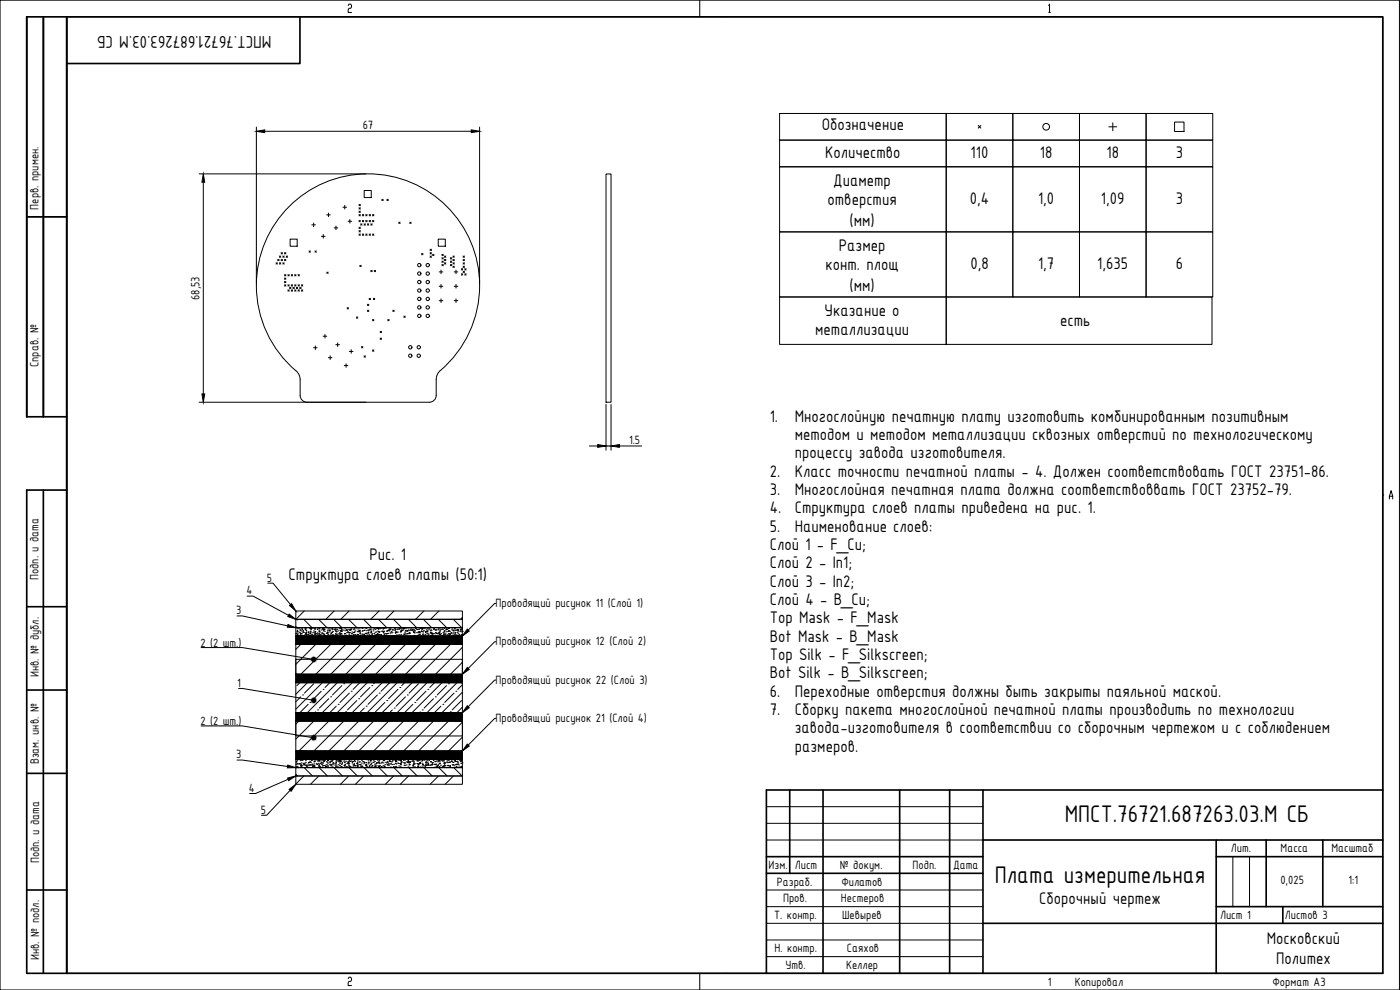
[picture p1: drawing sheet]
<svg xmlns="http://www.w3.org/2000/svg" width="420mm" height="297mm" viewBox="0 0 420 297" stroke-linecap="round" stroke-linejoin="round" font-family="sans-serif">
<g fill="none" stroke="#000" stroke-width=".3">
<path d="M0 .1h420v296.9h-420zM20 5.1h395v286.9h-395zM104.5 1.7l.2-.5h.6l.2 .5-.2 .8h-.6l-.2 .4v.8h1M210 .1v5M217.5 5.1h.1M314.7 1.7l.3-.5v2.5M314.7 3.7h.5M76.9 38.1v46.9M79.4 39.4h62M143.9 38.1v46.9M234 34h50v8h-50zM284 34h20v8h-20z"/>
<path d="M293.6 37.6l.8 .8M294.4 37.6l-.8 .8M304 34h20v8h-20zM324 34h20v8h-20zM332.8 38h2.4M334 36.8v2.4M344 34h20v8h-20zM352.5 36.6h2.8v2.9h-2.8zM59.8 52.2h50M61 54.7v63.5M109.3 57.2h2.1v2.1h-2.1zM114.6 59.8l.4 .4"/>
<path d="M115 59.8l-.4 .4M116.1 59.8l.4 .4M116.5 59.8l-.4 .4M181.9 52.2h1.5v68.5h-1.5zM234 42h50v8h-50zM234 50h50v19.6h-50zM284 42h20v8h-20zM284 50h20v19.6h-20zM304 42h20v8h-20zM304 50h20v19.6h-20zM324 42h20v8h-20zM324 50h20v19.6h-20z"/>
<path d="M344 42h20v8h-20zM344 50h20v19.6h-20zM8 65.1h12M82.8 78.8l.4 .4M83.2 78.8l-.4 .4M83.4 77.8l.4 .4M83.8 77.8l-.4 .4M83.9 76.8l.4 .4M83.9 78.8l.4 .4M84.3 76.8l-.4 .4M84.3 78.8l-.4 .4M84.4 75.8l.4 .4"/>
<path d="M84.4 77.8l.4 .4M84.8 75.8l-.4 .4M84.8 77.8l-.4 .4M84.9 76.8l.4 .4M84.9 78.8l.4 .4M85.3 76.8l-.4 .4M85.3 78.8l-.4 .4M85.4 75.8l.4 .4M85.4 77.8l.4 .4M85.8 75.8l-.4 .4M85.8 77.8l-.4 .4M85.9 76.8l.4 .4"/>
<path d="M86.3 76.8l-.4 .4M87.1 71.8h2.1v2.1h-2.1zM92.8 75.3l.4 .4M93.2 75.3l-.4 .4M93.6 67.5h1.1M94.1 66.9v1.1M94.5 75.3l.4 .4M94.9 75.3l-.4 .4M96.5 70.9h1.1M97 70.4v1.1M98 64.5h1.1M98.6 63.9v1.1"/>
<path d="M100.3 68.4h1.1M100.8 67.8v1.1M102.9 62.2h1.1M103.5 61.6v1.1M104.5 66.4h1M105 65.9v1M107.7 61.3l.4 .4M107.7 62.3l.4 .4M107.7 63.3l.4 .5M107.7 64.4l.4 .4M107.7 66.1l.4 .4M107.7 68.2l.4 .4"/>
<path d="M107.7 69.2l.4 .4M107.7 70.2l.4 .4M108 79.6l.4 .4M108.1 61.3l-.4 .4M108.1 62.3l-.4 .4M108.1 63.3l-.4 .5M108.1 64.4l-.4 .4M108.1 66.1l-.4 .4M108.1 68.2l-.4 .4M108.1 69.2l-.4 .4M108.1 70.2l-.4 .4M108.2 67.2l.4 .4"/>
<path d="M108.4 79.6l-.4 .4M108.6 67.2l-.4 .4M108.8 64.4l.4 .4M108.8 70.2l.4 .4M108.8 66.1l.4 .4M109.2 64.4l-.4 .4M109.2 66.1l-.4 .4M109.2 70.2l-.4 .4M109.3 67.2l.4 .4M109.7 67.2l-.4 .4M109.8 64.4l.4 .4M109.8 66.1l.4 .4"/>
<path d="M109.8 70.2l.4 .4M110.2 66.1l-.4 .4M110.2 64.4l-.4 .4M110.2 70.2l-.4 .4M110.3 67.2l.4 .4M110.7 67.2l-.4 .4M110.8 64.4l.4 .4M110.8 66.1l.4 .4M110.8 70.2l.4 .4M111.2 66.1l-.4 .4M111.2 64.4l-.4 .4M111.2 70.2l-.4 .4"/>
<path d="M111.3 67.2l.4 .4M111.7 67.2l-.4 .4M111.8 70.2l.4 .4M111.8 64.4l.4 .4M111.8 66.1l.4 .4M112.2 66.1l-.4 .4M112.2 64.4l-.4 .4M112.2 70.2l-.4 .4M119.7 66.7l.4 .4M120.1 66.7l-.4 .4M123 66.7l.4 .4M123.4 66.7l-.4 .4"/>
<path d="M126.5 76l.4 .5M126.9 76l-.4 .5M129.1 74.8l.4 .4M129.1 75.8l.4 .4M129.1 76.8l.4 .4M129.5 74.8l-.4 .4M129.5 75.8l-.4 .4M129.5 76.8l-.4 .4M129.8 76.3l.4 .4M130.2 76.3l-.4 .4M131.5 71.8h2.1v2.1h-2.1zM132.6 76.3l.4 .4"/>
<path d="M132.6 77.3l.4 .4M132.6 78.3l.4 .4M132.6 79.4l.4 .3M133 76.3l-.4 .4M133 77.3l-.4 .4M133 78.3l-.4 .4M133 79.4l-.4 .3M133.4 76.8l.4 .4M133.4 77.8l.4 .4M133.4 78.8l.4 .4M133.8 76.8l-.4 .4M133.8 77.8l-.4 .4"/>
<path d="M133.8 78.8l-.4 .4M135.2 77.3l.4 .4M135.2 78.3l.4 .4M135.2 79.4l.4 .3M135.6 77.3l-.4 .4M135.6 78.3l-.4 .4M135.6 79.4l-.4 .3M135.9 76.8l.4 .4M135.9 77.8l.4 .4M135.9 78.8l.4 .4M135.9 79.9l.4 .3M136.3 76.8l-.4 .4"/>
<path d="M136.3 77.8l-.4 .4M136.3 78.8l-.4 .4M136.3 79.9l-.4 .3M139 76.8l.4 .4M139 77.8l.4 .4M139 78.8l.4 .4M139 79.9l.4 .3M139.4 76.8l-.4 .4M139.4 77.8l-.4 .4M139.4 78.8l-.4 .4M139.4 79.9l-.4 .3M234 69.6h50v19.5h-50z"/>
<path d="M284 69.6h20v19.5h-20zM304 69.6h20v19.5h-20zM324 69.6h20v19.5h-20zM344 69.6h20v19.5h-20zM85.4 82.4l.4 .4M85.4 83.4l.4 .4M85.4 84.4l.4 .4M85.4 85.4l.4 .4M85.8 82.4l-.4 .4M85.8 83.4l-.4 .4M85.8 84.4l-.4 .4M85.8 85.4l-.4 .4"/>
<path d="M86.4 82.4l.4 .4M86.4 85.4l.4 .4M86.4 87l.4 .4M86.8 82.4l-.4 .4M86.8 85.4l-.4 .4M86.8 87l-.4 .4M86.9 86.2l.4 .4M87.3 86.2l-.4 .4M87.4 85.4l.4 .4M87.4 82.4l.4 .4M87.4 87l.4 .4M87.8 82.4l-.4 .4"/>
<path d="M87.8 85.4l-.4 .4M87.8 87l-.4 .4M87.9 86.2l.4 .4M88.3 86.2l-.4 .4M88.4 82.4l.4 .4M88.4 85.4l.4 .4M88.4 87l.4 .4M88.8 82.4l-.4 .4M88.8 85.4l-.4 .4M88.8 87l-.4 .4M88.9 86.2l.4 .4M89.3 86.2l-.4 .4"/>
<path d="M89.5 85.4l.4 .4M89.5 82.4l.4 .4M89.5 87l.4 .4M89.9 82.4l-.4 .4M89.9 85.4l-.4 .4M89.9 87l-.4 .4M90 86.2l.4 .4M90.4 86.2l-.4 .4M90.5 85.4l.4 .4M90.5 87l.4 .4M90.9 85.4l-.4 .4M90.9 87l-.4 .4"/>
<path d="M98.1 81.6l.4 .4M98.5 81.6l-.4 .4M104.2 92.3l.4 .4M104.6 92.3l-.4 .4M107 95.1l.4 .4M107.4 95.1l-.4 .4M110.3 91.3l.4 .4M110.3 93.1l.4 .4M110.7 91.3l-.4 .4M110.7 93.1l-.4 .4M110.8 89.5l.4 .4M111.2 89.5l-.4 .4"/>
<path d="M111.3 81.1l.4 .4M111.7 81.1l-.4 .4M111.8 95.9l.4 .4M112.1 89.5l.4 .4M112.2 95.9l-.4 .4M112.3 81.1l.4 .4M112.5 89.5l-.4 .4M112.7 81.1l-.4 .4M114.1 99.4l.4 .4M114.5 99.4l-.4 .4M116.4 95.9l.4 .4M116.8 95.9l-.4 .4"/>
<path d="M117.9 93.1l.4 .4M118.3 93.1l-.4 .4M121.2 94.8l.4 .4M121.6 94.8l-.4 .4M131.8 81.6h1.1M131.8 85.9h1.1M131.8 90.2h1.1M132.4 81v1.1M132.4 85.4v1M132.4 89.7v1.1M136.3 81.6h1.1M136.3 85.9h1.1"/>
<path d="M136.3 90.2h1.1M136.9 81v1.1M136.9 85.4v1M136.9 89.7v1.1M138.5 80.6l.4 .4M138.5 82.1l.4 .4M138.9 80.6l-.4 .4M138.9 82.1l-.4 .4M139 81.4l.4 .4M139.4 81.4l-.4 .4M139.5 80.6l.4 .4M139.5 82.1l.4 .4"/>
<path d="M139.9 80.6l-.4 .4M139.9 82.1l-.4 .4M234 89.1h50v14.2h-50zM284 89.1h79.7v14.2h-79.7zM94.1 104.3h1.1M94.6 103.8v1.1M97 100.9h1.1M97.5 100.3v1.1M98.5 107.3h1.1M99.1 106.8v1.1M100.8 103.4h1.1M101.3 102.9v1.1"/>
<path d="M103.3 109.7h1.1M103.9 109.1v1.1M104.8 105.4h1.1M105.4 104.9v1.1M108.5 104l.4 .4M108.9 104l-.4 .4M109.3 106.8l.4 .4M109.7 106.8l-.4 .4M111.8 105l.4 .4M112.2 105l-.4 .4M114.1 101.4l.4 .4M114.5 101.4l-.4 .4"/>
<path d="M59.8 120.7h69.1M92.1 120.7a2.05 2.05 0 0 1-2-2l-.1-5.3-.5-1.4a34.2 34.2 0 0 1-12.2-31.1 33.5 33.5 0 0 1 49.6-24.4 33.5 33.5 0 0 1 4.9 55l-.8 1.8-.1 5.4a2.03 2.03 0 0 1-2 2M176.9 133.8h2.5M181.9 121.3v13.8M181.9 133.8h1.5M183.4 121.3v13.8M185.9 133.8h6.7M20 148.5h.1M415 148.5h.1M417 149.7v-.8l.5-1.7 .5 1.7v.8M417 148.9h1M74.2 178.9h1.8l10.6 5.7"/>
<path d="M80.4 175h1.5l5.3 6.4M60.3 194.3h12.4l21 3.5M71.1 184.8h1.6l13.6 3M88.8 183.3h50v2.5h-50zM88.8 185.8h50v2.5h-50zM88.8 188.3h50v2.5h-50zM88.8 190.8h50v2.5h-50zM88.8 193.3h50v9h-50zM88.8 197.8h50v4.5h-50zM88.8 187.9l.3 .4M88.8 190.1h.2zM88.9 190h.1"/>
<path d="M89.2 190.4h.1M89.2 189.5h.1M89.2 188.7h.1M89.3 190h.1M89.3 189.2v.2h-.2zM89.5 188.3h.1M89.8 189.7h.1M89.8 188.3h.1M89.9 189.9h.1M89.9 189h.1M90 190.7h.1M90.1 189.2h.1"/>
<path d="M90.2 190.7h.1M90.2 190.1l-.1 .2zM90.3 188.4h.1M90.3 193.3l-1.5 1.5M90.3 190h.1M90.5 190.2h.1M90.5 189.4h.1M90.5 188.5h.1M90.6 188.9h.1M90.9 189.7h.1M91 189.3l.1-.1zM91.1 189.7h.1"/>
<path d="M91.1 185.8l2.5 2.5M91.3 183.3l-2.5 2.5M91.5 190.4h.1M91.5 188.7h.1M91.6 188.9h.1M91.6 188.4h.1M91.7 190.1h.1M91.7 188.4l-.1 .1zM91.8 190h.1M91.8 189.2h.1M91.8 190.5h.1M92 189.6l.1 .2h-.3z"/>
<path d="M92.1 190.3l-.2 .2zM92.4 190.4h.1M92.5 189.8h.1M92.5 190.3h.1zM92.5 189.5h.1M92.9 190.2h.1M93 188.5h.1M93 190.1h.1M93 188.6h.1M93 190.7h.1M93.1 189.8h.1M93.1 188.5l.2-.1z"/>
<path d="M93.1 189h.1M93.1 189.4h.1M93.1 188.5h.1M93.4 190.3h.1M93.5 188.6l-.1 .1zM93.5 190.7h.1M93.8 188.4h.1M93.8 189.8h.1M93.9 190.5l-.1 .1zM94.1 189.3h.1M94.3 188.5h.1M94.3 190.5h.1"/>
<path d="M94.4 190.2h.1M94.4 189.7h.1M94.4 188.8h.1M94.4 189.9h.1M94.5 188.4h.1M94.5 190.2l.2-.2 .1 .3zM94.6 189.5l.2-.1zM94.8 193.3l-6 6M95 190.1h.1M95 190.5h.1M95.2 189.9h.1M95.4 188.7l-.2 .2z"/>
<path d="M95.6 185.8l2.5 2.5M95.6 190h.1M95.7 190.3h.1M95.7 189.1h.1M95.7 188.6h.1M95.7 189.5h.1M95.7 190.6l-.1 .2zM95.7 190.2h.1M95.9 189.6h.1M96.1 190.5h.2zM96.3 189h.1M96.5 190.2h.1"/>
<path d="M96.5 190h.1M96.6 189.9h.1M96.7 188.7l.2-.1zM97 190.1h.1M97 189.3h.1M97 188.5h.1M97 188.7h.1M97.1 190.3h.1M97.2 189v-.1l-.2 .1h.2M97.3 190.6l.2-.2v.3zM97.3 188.9h.1M97.4 189.4h.1"/>
<path d="M97.5 190.8h.1M97.5 190.7h.1M97.9 190h.1M98 189.9h.1M98.2 190.6h.1M98.2 189.7h.1M98.2 190h.1M98.2 189.7l.2-.1zM98.3 189.1h.1M98.4 188.7h.1M98.4 190.3h.1M98.8 189.6h.1"/>
<path d="M98.9 189.1h.1M98.9 188.7h.1M99 189l-.1 .2zM99.1 190.5h.1M99.3 190.1h.1M99.3 193.3l-9 9M99.5 189.7h.1M99.5 188.6h.1M99.5 190.6h.1M99.6 189.8h.1M99.6 188.9h.1M99.7 188.8h.1"/>
<path d="M99.8 190.7h.1zM99.8 190.4h.1M99.8 189.5h.1M100.1 185.8l2.5 2.5M100.3 183.3l-2.5 2.5M100.3 188.9h.1M100.4 188.9l.2-.1zM100.4 190.6h.1M100.5 188.5h.1M100.6 190.1h.1M100.7 190.3h.1M100.8 189.2l-.1 .1z"/>
<path d="M100.8 190.5h.1M100.9 189.6h.1M100.9 188.8h.1M100.9 189.4h.1M101.1 188.8h.1M101.1 190.5h.1M101.4 190.2h.1M101.4 189.3h.1M101.8 188.6h.1M101.9 189.9l.2-.1zM101.9 190.3h.1M102 190.2h.1"/>
<path d="M102 189.2h.1M102.1 190.3h.1M102.2 189.4h.1M102.2 188.6h.1M102.3 188.6l.2-.2 .1 .2zM102.3 190.1h.1M102.4 189.2h.1M102.5 188.9h.1M102.5 190.5h.1M102.6 189.4l-.1 .1zM103 189.1h.1M103.3 188.4h.1"/>
<path d="M103.3 190.2h.1M103.4 190.1h.1M103.5 189.3h.1M103.5 188.4h.1M103.8 193.3l-9 9M103.8 188.9h.1M103.9 190.6h.1M103.9 188.9h.1M103.9 190.8h.1M103.9 189.9h.1M104 189.1l.2-.1zM104.5 189.5l-.2 .2z"/>
<path d="M104.6 189.8h.1M104.6 185.8l2.5 2.5M104.6 188.8h.1M104.7 190.3h.1M104.7 190.8h.1M104.7 189.9h.1M104.8 189.1h.1M104.8 183.3l-2.5 2.5M104.9 190.6h.1M104.9 189.8h.1M105.2 189h.1M105.2 190.6h.1"/>
<path d="M105.2 188.8l.1 .2h-.2zM105.3 188.8h.1M105.4 188.7h.1M105.5 189.6h.1M105.5 190.1l.2-.1zM106 190.6h.1M106 189.8h.1M106 190.4h.1M106.1 188.9h.1M106.2 188.6h.1M106.2 188.3h.1M106.3 189.7l-.1 .1z"/>
<path d="M106.4 189.6h.1M106.5 190.4h.1M106.5 189.1h.1M106.6 190.7h.1M106.9 188.4h.1M107.1 190.3h.1M107.1 189.4h.1M107.3 190.4h.1M107.3 189.6h.1M107.4 188.7h.1M107.4 190.4h.1M107.7 189.3l.2-.1z"/>
<path d="M107.8 189.3h.1M107.8 188.4h.1M107.9 189.1h.1M107.9 190.8h.1M107.9 189.2l.1 .3-.2-.1zM108.1 190.2h.1M108.1 189.8l-.1 .2zM108.2 193.3l-8.9 9M108.5 188.3h.1M108.6 190.2h.1M108.6 189.4h.1M108.7 188.5h.1"/>
<path d="M108.7 189.2h.1M108.7 190.5h.1M109.1 185.8l2.5 2.5M109.2 190.3h.2zM109.2 190.6h.1M109.2 189.2h.1M109.3 190.8h.1M109.3 189.1h.1M109.7 190h.1M109.8 188.5l.2-.1zM109.9 190.1h.1M109.9 189.2h.1"/>
<path d="M109.9 190l-.1 .1zM110 188.4h.1M110.1 190.5h.1M110.3 189.9h.1M110.4 189h.1M110.6 189.2h.1M110.6 190.8h.1M110.7 189.6v.3h-.2zM110.7 190.3h.1M110.8 188.8h.1M111 188.9h.1M111.2 190.7h.1"/>
<path d="M111.2 189.9h.1M111.3 189h.1M111.3 189.8h.1M111.3 188.3h.1M111.3 189.5l.2-.1zM111.5 190.6h.1M111.7 190.1l-.1 .2zM111.9 189.3h.1M112 188.8h.1M112.2 190.1h.1M112.2 190.6h.1M112.3 188.5h.1"/>
<path d="M112.5 190.5h.1M112.5 189.7h.1M112.6 188.9h.1M112.7 193.3l-9 9M112.8 190.6h.1M112.9 190.5h.1M112.9 190.5h.1zM112.9 189.6h.1M113 188.3h.1M113.2 188.4l-.1 .1zM113.3 189.3h.1M113.4 190.1v.2h-.2z"/>
<path d="M113.5 188.7l.1-.1zM113.5 189.5h.1M113.5 188.6h.1M113.6 190.3l-.2 .2zM113.6 185.8l2.5 2.5M113.7 189.8h.1M113.8 183.3l-2.5 2.5M113.8 190.4h.1M113.8 189.5h.1M113.8 188.7h.1M114.2 190.7h.1M114.2 188.5h.1"/>
<path d="M114.3 190.4h.1M114.3 188.4h.1M114.5 189.4h.1M114.7 189.4h.1M115 189.7l.2-.1zM115 188.6l-.1 .1zM115.1 190.2h.1M115.1 189.4h.1M115.1 188.4h.1M115.1 189.6h.1M115.2 188.5h.1M115.4 190.5l-.1 .1z"/>
<path d="M115.4 190.2h.1M115.5 190.8h.1M115.7 188.5h.1M115.7 190.1h.1M116 189.5h.1M116.1 190.1h.1M116.1 189.2h.1M116.1 190.5v.2h-.2zM116.4 190h.1M116.4 189.2h.1M116.5 188.3h.1M116.5 190.7h.2z"/>
<path d="M116.6 189.3h.1M116.7 189.1h.1M116.9 188.7l-.2 .2zM116.9 190.8h.1M117 190h.1M117.1 188.5h.1M117.1 188.9l.2-.1zM117.2 190.6l-.1 .2zM117.2 189.9h.1M117.2 193.3l-9 9M117.4 189.5h.1M117.6 190.7h.1"/>
<path d="M117.7 189.9h.1M117.7 189h.1M118 190.7h.1M118.1 185.8l2.5 2.5M118.1 189h.1M118.2 190.8h.1M118.2 183.3l-2.5 2.5M118.4 188.6h.1M118.6 190.7h.1M118.6 189.7h.1M118.6 189.9l.2-.1zM118.7 188.9l-.1 .1z"/>
<path d="M118.7 189.6h.1M119 190.5h.1M119 189.7h.1M119 188.8h.1M119 190.8h.1M119.3 189.7h.1M119.3 188.7h.1M119.5 190.5h.1M119.6 188.8h.1M119.7 190.5h.1M119.8 188.6h.1M119.9 188.7h.1"/>
<path d="M120.1 189.6h.1M120.2 189.4h.1M120.2 189.5h.1M120.3 190.3h.1M120.3 189.5h.1M120.3 188.6h.1M120.5 189l-.1 .2zM120.6 188.3h.1M120.8 189.1l.1-.1zM120.9 188.5h.1M121.1 188.5h.1M121.1 188.7h.1"/>
<path d="M121.2 190.3h.1M121.2 190.2h.1M121.2 188.4v.3l-.2-.1zM121.4 189.7h.1M121.6 190.2h.1M121.6 189.3h.1M121.6 188.5h.1M121.7 189.1h.1M121.7 193.3l-9 9M121.8 190.2h.1M121.8 189.3h.1M121.9 188.4h.1"/>
<path d="M122.3 190.1l.2-.1zM122.3 189.2l-.1 .1zM122.5 189.2h.1M122.5 188.7h.1M122.6 185.8l2.5 2.5M122.7 190h.1M122.8 190.1h.1M122.8 189.7h.1M122.9 190h.1M122.9 189.1h.1M123 188.3h.1M123.2 188.8h.1"/>
<path d="M123.3 188.5h.1M123.4 189.1h.1M123.8 188.8h.1M123.9 188.9v.2h-.2zM124.1 189.7h.1M124.1 190.6h.1M124.1 189.4l-.1 .1zM124.2 189.8h.1M124.2 189h.1M124.3 190.8h.1M124.4 189.9h.1M124.4 189.3l.2-.1z"/>
<path d="M124.6 188.6h.1M124.7 188.5h.1M125 189.8h.1M125 188.9h.1M125.2 188.9h.1M125.3 190.7h.1M125.4 190.5h.1M125.5 189.6h.1M125.5 188.8h.1M125.5 189.9h.1M125.6 189.5h.1M125.7 188.8h.1"/>
<path d="M125.9 190.3l.2-.1zM126 189.7h.1M126 189.5l-.2 .2zM126 188.6h.1M126.1 188.3h.1M126.2 193.3l-9 9M126.5 188.9h.1M126.6 188.5l.1-.1zM126.6 189.3v.2h-.2zM126.6 188.7h.1M126.7 190.3h.1M126.8 189.4h.1"/>
<path d="M126.8 188.6h.1M126.9 189.9h.1M126.9 190.5h.1M127 190.7h.1M127.1 185.8l2.5 2.5M127.1 189.2h.1M127.2 183.3l-2.5 2.5M127.4 188.6h.1M127.5 190.4h.1M127.6 189.5h.1M127.8 189.7l-.1 .1zM127.9 189h.1"/>
<path d="M128.1 190.1h.1M128.1 189.5l.1-.1zM128.1 189.3h.1M128.1 188.4h.1M128.2 189.4h.1M128.2 190h.1M128.2 188.5h.1M128.5 190.5h.1M128.5 190.3h.1M128.6 189h.1M128.7 188.7h.1M128.9 188.4h.1"/>
<path d="M129.2 189.3h.1M129.3 189h.1M129.3 190.8h.1M129.3 189.7v.2h-.2zM129.3 190h.1M129.4 189.1h.1M129.6 190h.1M129.6 190.5l.2-.1zM129.6 189.8l-.1 .2zM130 190.2h.1M130.1 188.7h.1M130.1 190.1h.1"/>
<path d="M130.2 188.7l.2-.1zM130.6 190.8h.1M130.6 189.1h.1M130.6 190.6h.1M130.7 189.8h.1M130.7 188.9h.1M130.7 193.3l-9 9M130.7 190h.1M130.8 189.1h.1M130.9 190.1h.1M131.4 189h.1M131.4 188.8h.1"/>
<path d="M131.4 190h.1M131.4 190l-.1 .1zM131.5 188.5h.1M131.6 185.8l2.4 2.5M131.7 189.9h.1M131.7 183.3l-2.5 2.5M131.7 189.7l.2-.1zM131.9 190.4h.1M132 189.6h.1M132 189.1h.1M132 188.7h.1M132 190.1v.3l-.2-.1z"/>
<path d="M132 190.5h.1M132.3 190.1h.1M132.4 188.8h.1M132.6 190.6h.1M132.8 188.9h.1M132.8 188.3h.1M132.9 189.7h.1M133.2 190.3h.1M133.2 190.7l.2-.1zM133.2 189.4h.1M133.3 190.6h.1M133.3 190.2l-.2 .1z"/>
<path d="M133.3 188.6h.1M133.3 189.6h.1M133.3 189.2h.1M133.5 190.3h.1M133.6 190.2h.1M133.8 188.9l.2-.1zM133.9 189.6h.1M134 188.6h.1M134.1 188.9h.1M134.2 190.4h.1M134.4 189.5h.1M134.5 190.7l.2-.2v.3z"/>
<path d="M134.5 190.1h.1M134.6 189.2h.1M134.6 188.4h.1M134.6 188.5h.1M134.7 189.3h.1M134.7 188.4l-.1 .1zM134.9 189.4h.1M135 190.3h.1M135 190h.1M135.1 190.3l-.1 .2zM135.2 193.3l-9 9M135.4 189.9l.1-.1z"/>
<path d="M135.5 189h.1M135.6 188.4h.1M135.8 190.7h.1M135.8 190.2h.1M135.8 189.9h.1M135.9 189h.1M135.9 189.2h.1M136 189.3h.1M136 185.8l2.5 2.5M136.3 190.3h.1M136.5 190.1h.1M136.5 189.8h.1"/>
<path d="M136.5 189.2h.1M136.5 188.6l-.1 .1zM136.9 189h.1M136.9 190.5l-.1 .1zM137.1 190.6h.1M137.1 189.7h.1M137.1 189.1h.1M137.1 188.9h.1M137.4 189h.1M137.4 189.4h.1M137.4 190h.1M137.5 190.7h.1"/>
<path d="M137.5 189.1l.2-.1zM137.7 190.4h.1M138 189.5h.1M138.1 189h.1M138.2 189.1h.1M138.4 190.8h.1M138.4 188.7l-.1 .2zM138.4 190.4h.1M138.4 189.5h.1M138.5 188.7h.1M138.7 190.6l-.1 .2zM138.7 189.4h.1"/>
<path d="M138.8 185.2l-.6 .6M138.8 194.2l-8.1 8.1M138.8 198.7l-3.6 3.6M148.8 181h-.3l-8 8M148.8 192.5h-.3l-8 8.1M60.3 217.8h12.4l21 3.5M71.6 206.6h1.1l21 3.4M88.8 202.3h50v2.5h-50zM88.8 204.8h50v9h-50zM88.8 213.8h50v2.5h-50zM88.8 216.3h50v9h-50zM88.8 216.3h50v4.5h-50z"/>
<path d="M89.7 216.3l-.9 1M90 204.8l-.9 .9M90.2 209.1l-1.4 1.5M90.8 208.5h.1M92.3 204.8l-3.5 3.5M92.5 211.3l-2.5 2.5M93 210.8h.1M94.2 205.2l-2.8 2.8M94.2 216.3l-4.3 4.4M94.7 213.6l-.2 .2M95.3 213h.1M96.4 207.4l-2.8 2.8"/>
<path d="M96.8 204.8l-8 8M97 206.8h.1M98.7 209.6l-2.8 2.8M98.7 216.3l-9 9M99 204.8l-1.5 1.5M99.2 209.1h.1M100.9 211.9l-1.9 1.9M101.2 204.8l-9 9M101.5 211.3h.1M102.6 205.7l-2.8 2.8M103.2 205.2h.1M103.2 216.3l-9 9"/>
<path d="M103.7 213.6h.1M104.8 208l-2.8 2.8M105.4 207.4h.1M105.7 204.8l-9 9M107.1 210.2l-2.8 2.8M107.6 209.6h.1M107.7 216.3l-9 9M108 204.8l-2 2M109.3 212.4l-1.4 1.4M109.9 211.9h.1M110.2 204.8l-9 9M111 206.3l-2.8 2.8"/>
<path d="M111.6 205.7h.1M112.2 216.3l-9 9M112.5 204.8l-.4 .4M113.3 208.5l-2.9 2.8M113.8 208h.1M114.7 204.8l-9 9M115.5 210.8l-2.8 2.8M116.1 210.2h.1M116.7 216.3l-9 9M117 204.8l-2.6 2.6M117.7 213l-.8 .8M118.3 212.4h.1"/>
<path d="M119.2 204.8l-9 9M119.4 206.8l-2.8 2.8M120 206.3h.1M121.2 216.3l-9 9M121.4 204.8l-.8 .9M121.7 209.1l-2.8 2.8M122.2 208.5h.1M123.7 204.8l-9 9M123.9 211.3l-2.5 2.5M124.5 210.8h.1M125.6 205.2l-2.8 2.8M125.7 216.3l-9 9"/>
<path d="M126.2 213.6l-.3 .2M126.7 213h.1M127.8 207.4l-2.8 2.8M128.2 204.8l-9 9M128.4 206.8h.1M130.1 209.6l-2.8 2.8M130.1 216.3l-9 9M130.4 204.8l-1.4 1.5M130.7 209.1h.1M132.3 211.9l-1.9 1.9M132.7 204.8l-9 9M132.9 211.3h.1"/>
<path d="M134 205.7l-2.8 2.8M134.6 205.2h.1M134.6 216.3l-9 9M135.1 213.6h.1M136.3 208l-2.8 2.8M136.8 207.4h.1M137.2 204.8l-9 9M138.5 210.2l-2.8 2.8M138.8 216.7l-8.7 8.6M138.8 207.7l-6.1 6.1M138.8 212.2l-1.7 1.6M138.8 205.5l-1.4 1.3"/>
<path d="M148.8 204h-.3l-8 8M148.8 215.5h-.3l-8 8M71.1 228h1.6l13.6 2M86.5 233.8l-9.8 4.3h-1.8M87.1 237.1l-7.1 7.5h-1.5M88.8 227.8h50v2.5h-50zM88.8 230.3h50v2.5h-50zM88.8 232.8h50v2.5h-50zM88.8 225.3h50v2.5h-50zM88.8 232.3l.5 .5M88.9 229.4h.1M88.9 228.6l.2-.1z"/>
<path d="M89 229.9h.1M89 230.1h.1M89 229.1h.1M89.1 228.2h.1M89.3 230.2h.1M89.4 229.2h.1M89.7 229.1h.1M89.7 220.8l-.9 1M89.9 227.9h.1M89.9 229.3h.1M89.9 227.8v.1M90 229.1h.1"/>
<path d="M90 227.8v.1M90 228.2h.1M90.2 227.8h.1M90.2 229.5h.1M90.3 230h.1M90.3 229.7h.1M90.3 229.6l-.1 .2zM90.4 228.9h.1M90.4 228.1h.1M90.4 229.6l.2-.1zM90.5 229.8h.1M90.7 228.1h.1"/>
<path d="M91 229h.1M91 229.2h.1M91.1 229.5l.2-.2v.2zM91.1 227.8l.1 .1M91.2 232.8l-2.4 2.4M91.3 230.3l2.5 2.5M91.4 229h.1M91.5 227.9h.1M91.6 229.5h.1M91.6 229.6h.1M91.6 228h.1M91.7 228.7h.1"/>
<path d="M91.7 227.9h.1M91.8 227.9l-.1 .1zM91.9 229.8h.1M92 229.6h.1M92.2 229.8l-.1 .1zM92.4 229.2h.1M92.5 229.7h.1M92.6 228.8h.1M92.6 228.8l.2-.1zM92.8 228.7h.1M92.9 228h.1M92.9 230.2h.1"/>
<path d="M92.9 229.4h.1M92.9 229.6h.1M92.9 228.6h.1M93.2 228.7h.1M93.5 229.3h.1M93.5 229.6h.1M93.6 228l-.1 .2zM93.7 229.3h.1M94 230l-.1 .1zM94 229.7l.1 .2h-.3zM94.1 229.8l.2-.1zM94.2 228.6h.1"/>
<path d="M94.2 230.1h.1M94.2 229.2h.1M94.2 228h.1M94.3 228.4h.1M94.3 229.6h.1M94.3 228.5h.1M94.4 230.2h.1M94.7 228l.2-.1zM94.9 229.1h.1M95.1 230.3h.1M95.1 229.4h.1M95.5 228.2l-.2 .1z"/>
<path d="M95.5 229.9h.1M95.5 229h.1M95.6 228.2h.1M95.6 228.1h.1M95.6 229.7h.1M95.7 232.8l-2.5 2.5M95.7 229.3h.1M95.8 228.4h.1M95.8 230.3l2.5 2.5M95.8 228.2h.1M95.8 230.1l-.1 .2zM95.9 229.9h.1"/>
<path d="M96 230.2h.1M96.2 229l.2-.1zM96.4 228.3h.1M96.4 228.8h.1M96.5 229.4h.1M96.6 230.3l.1-.2 .1 .2M96.7 229.2h.1M96.8 229.7h.1M96.8 228.9h.1M96.8 228h.1M96.9 228.1h.1M97 229.8h.1"/>
<path d="M97.3 228h.1M97.3 228.4l-.1 .1zM97.4 228.2h.1M97.4 229.7h.1M97.6 230.3h.1M97.6 230h.1M97.7 230h.2zM97.8 229.5h.1M97.9 228.5h.1M98.1 229.5h.1M98.1 228.7h.1M98.2 227.8h.1"/>
<path d="M98.3 229.9h.1M98.3 229h.1M98.3 228.2h.1M98.3 229.8h.1M98.4 228.2l.1-.1zM98.9 229.4h.1M98.9 228.9h.1M99 227.8l.1 .1M99 228h.1M99.1 228.5l-.1 .2zM99.1 227.8v.1M99.2 229.5h.1"/>
<path d="M99.2 229.8h.1M99.4 228.3h.1M99.4 230.2h.1M99.4 229.3h.1M99.4 228.5h.1M99.6 227.9h.1M99.7 228.2h.1M99.7 229.9h.1M99.9 229.2l.2-.1zM99.9 228.8h.1M100.3 230.3l2.5 2.5M100.4 229.2h.1"/>
<path d="M100.5 229.6h.1M100.7 230h.1M100.7 229.2h.1M100.7 228.3h.1M100.8 229.5h.1M100.9 228h.1M100.9 228.7l-.1 .1zM101 228.3h.1M101 229.9h.1M101.4 230.2h.2zM101.5 229.5h.1M101.5 228.5h.1"/>
<path d="M101.8 228.1l.1 .2h-.3zM101.8 228.9h.1M101.9 229.6h.1M102 229.8h.1M102 228.4l.2-.1zM102 229h.1M102 228.2h.1M102.1 228.5h.1M102.4 228.3h.1M102.4 230h.1M102.4 229.3h.1M102.8 228.8l-.2 .2z"/>
<path d="M103.1 228.3h.1M103.2 230.2h.1M103.2 229.7h.1M103.3 229.7h.1M103.3 228.7h.1M103.3 228.8h.1M103.3 228h.1M103.4 230.1h.1M103.5 229.4l.2-.1zM103.7 228.4h.1M103.8 230h.1M104 230h.1"/>
<path d="M104 229.1h.1M104.5 228.5l.1 .2h-.3zM104.6 229.5h.1M104.6 229l-.2 .1zM104.6 229.8h.1M104.6 228.6h.1M104.7 229h.1M104.7 232.8l-2.5 2.5M104.7 229.9h.1M104.7 228.1h.1M104.8 230.3l2.5 2.5M104.8 228.4h.1"/>
<path d="M105 229.9h.1M105.1 228.5h.1M105.1 230.1h.1M105.3 228h.1M105.6 228.9h.1M105.7 228.6l.1-.1zM105.9 230.2h.1M105.9 229.3h.1M105.9 228.5h.1M105.9 229.8h.1M106.2 229.7h.1M106.3 228.2h.1"/>
<path d="M106.3 227.9h.1M106.4 229.2l-.1 .1zM106.4 228.5h.1M106.5 230.2h.1M106.6 229.7h.1M106.8 230.2h.1M107.2 230h.1M107.2 229.6l.1-.1zM107.2 229.1h.1M107.2 229.6h.1M107.2 228.3h.1M107.2 228.7h.1"/>
<path d="M107.3 228.9v.2h-.2zM107.3 229.9h.1M107.7 229.4h.1M107.7 227.9h.1M107.8 228.6h.1M107.8 230.2h.1M107.9 228.6h.1M107.9 227.8h.1M108.2 229.5h.1M108.2 229.3l-.1 .2zM108.3 230h.1M108.4 229.8h.1"/>
<path d="M108.5 229h.1M108.5 228.1h.1M108.7 229.9h.1M108.8 228.5h.1M109.1 230.3h.1M109.1 229.2h.1M109.1 228.6h.1M109.2 232.8l-2.5 2.5M109.2 230.3h.1M109.2 230.3l2.5 2.5M109.3 228.8l.2-.1zM109.7 230.2h.1"/>
<path d="M109.7 229.7h.1M109.8 229.6h.1M109.8 229.3h.1M109.8 228.8h.1M109.8 227.9h.1M110 229.3v.3l-.2-.1zM110 230h.1M110 229.5l-.1 .1zM110.4 229.2h.1M110.4 228.3h.1M110.5 228.7h.1M110.6 228.9h.1"/>
<path d="M110.7 230.1h.1M110.8 229.8l.2-.1zM111 230.3h.1M111.1 229.4h.1M111.1 228.2h.1M111.1 228.6h.1M111.2 229.5h.1M111.4 229.1h.1M111.4 230h.1M111.4 227.8v.1M111.4 228l.2-.1zM111.5 227.8l-.1 .1"/>
<path d="M111.9 228.7h.1M111.9 229.6l-.2 .2zM112 228.1h.1M112.1 228.7h.1M112.3 229.9h.1M112.3 230.1h.1M112.4 229.3h.1M112.4 228.4h.1M112.5 230l.2-.2v.2zM112.7 229.2h.1M112.7 230.1h.1M112.9 229.8h.1"/>
<path d="M113 229l.1-.1zM113 228.9h.1M113.2 228.8h.1M113.3 227.9l-.1 .1zM113.6 228.4h.1M113.6 228.8h.1M113.6 227.9h.1M113.6 229.9h.1M113.7 229.1h.1M113.7 230.1h.1M113.7 229.8l-.1 .1zM113.7 228.2h.1"/>
<path d="M113.7 230.3l2.5 2.5M113.9 229.7h.1M114.1 230.2h.1M114.2 229h.1M114.3 227.9h.1M114.5 230l.1-.1zM114.6 228.6h.1M114.6 228.9h.1M114.9 229.8h.1M115 228.9h.1M115 228.1h.1M115.1 228.2h.1"/>
<path d="M115.1 228.2l.2-.1zM115.2 229.8h.1M115.2 228l-.2 .2zM115.2 230.3h.2M115.4 230.2h.1M115.5 229.4h.1M115.5 230l-.1 .1zM115.6 227.9h.1M115.7 228.7h.1M115.9 228.9h.1M116.1 229.4h.1M116.2 228.4h.1"/>
<path d="M116.2 229.6h.1M116.3 228.7h.1M116.3 227.9h.1M116.4 230.2h.1M116.5 227.9h.1M116.6 229.2l.2-.1zM116.6 229.6h.1M116.8 230.3h.1M116.8 228.4h.1M117 228h.1M117 228.2l-.1 .1zM117.1 229.2h.1"/>
<path d="M117.1 228.4h.1M117.3 229h.1M117.3 230.1l-.1 .2zM117.5 230.2h.1M117.5 229.4h.1M117.6 228.6h.1M117.6 227.8h.2M117.8 228.2h.1M118 230h.1M118.1 229.3h.1M118.1 230.2l.2-.1zM118.1 232.8l-2.5 2.5"/>
<path d="M118.2 230.3l2.5 2.5M118.3 228h.1M118.6 228.2h.1M118.6 229h.1M118.7 229.9h.1M118.7 229h.1M118.7 228.4l.2-.1zM118.8 228.4l-.1 .1zM118.8 230.1h.1M118.9 229.2h.1M118.9 228.4h.1M119.1 230.3h.1"/>
<path d="M119.3 228.9h.1M119.4 228h.1M119.6 229.1h.1M119.6 229.8h.1M119.7 228.1h.1M120 229.1h.1M120 227.9h.1M120.1 229.9h.1M120.1 227.9h.1M120.1 229.1h.1M120.2 228.2h.1M120.3 229.4l.1-.1z"/>
<path d="M120.3 228.8h.1M120.5 228.1v.3l-.2-.1zM120.6 228.5l-.1 .2zM121 228.1h.1M121.1 228.8h.1M121.2 229.6h.1M121.3 229.1h.1M121.4 229.7h.1M121.5 228.9h.1M121.5 228h.1M121.9 227.9h.1M121.9 229.5h.1"/>
<path d="M121.9 228.6h.1M122.4 228.6l.2-.1zM122.4 228.2h.1M122.4 228.7l-.1 .1zM122.4 230.1h.1M122.5 228.5h.1M122.6 228.6h.1M122.6 232.8l-2.5 2.5M122.7 229.2h.1M122.7 230.3l2.5 2.5M122.7 229.5h.1M122.8 228.7h.1"/>
<path d="M122.8 227.8h.1M122.8 229.4h.1M123.2 228.5v.3l-.2-.1zM123.2 227.9h.1M123.5 228.4h.1M123.8 228.3h.1M123.8 230.2h.1M123.9 229.6l.2-.1zM123.9 229.8h.1M124 230.2h.1M124 229.4h.1M124 228.5h.1"/>
<path d="M124 228.3h.1M124.1 229.3h.1M124.3 228.8l-.2 .2zM124.4 230.1h.1M124.4 229.2h.1M124.6 228h.1M124.6 227.8h.1M124.7 227.8h.1M125.1 229.1h.1M125.1 228.2h.1M125.1 228.3h.1M125.3 230h.1"/>
<path d="M125.3 229.2h.1M125.4 228.3h.1M125.4 230h.1M125.4 229.6h.1M125.4 229.3h.1M125.5 228.1h.1M125.7 229.2l.2-.2v.2zM125.7 228.1h.1M125.9 228h.1M126 230.1h.1M126 229h.1M126 228.8l.2-.1z"/>
<path d="M126.1 229l-.1 .1zM126.5 228.4h.1M126.6 229.9h.1M126.6 229h.1M126.7 228.2h.1M126.7 228h.1M126.8 229.4h.1M126.9 229.3h.1M127 229.8h.1M127.2 230.3l2.5 2.5M127.3 228.1h.1M127.5 229.9h.1"/>
<path d="M127.6 229.8l.1-.1zM127.6 229.7h.1M127.6 228.8h.1M127.8 228.4h.1M127.9 229.7h.1M127.9 229.2l-.1 .1zM127.9 228.8h.1M127.9 228h.1M128.1 229.4h.1M128.2 228l.2-.1zM128.3 228.7h.1M128.4 229.1h.1"/>
<path d="M128.6 229.5h.1M128.6 229.4v.2h-.2zM128.6 228.1h.1M129 229.6h.1M129.2 228.5h.1M129.2 229.5h.1M129.2 228.6h.1M129.5 229.5h.1M129.7 229l.2-.1zM129.7 229.3l-.1 .2zM129.9 228.8h.1M130 228.2h.1"/>
<path d="M130.1 230.3h.1M130.2 229.3h.1M130.5 229.4h.1M130.5 230.2h.1M130.5 229.3h.1M130.5 228.5h.1M130.8 229.3h.1M130.8 228.3h.1M130.8 229.5h.1M131.1 230.1h.1M131.2 230l.2-.1zM131.3 229.8v.2h-.2z"/>
<path d="M131.3 228.6h.1M131.3 228.3h.1M131.4 230.3h.1M131.5 228.3h.1M131.6 229.5l-.2 .1zM131.6 232.8l-2.5 2.5M131.7 230.3l2.5 2.5M131.8 230h.1M131.8 229.1h.1M131.8 229.2h.1M131.8 228.3h.1M131.8 228.2l.2-.1z"/>
<path d="M131.9 228.6h.1M132 229.1h.1M132.2 229.6h.1M132.4 228.1h.1M132.7 229.9h.1M132.7 228.3h.1M132.8 228.3h.1M132.9 230h.1M132.9 227.8l.1 .1M133 227.8v.1M133.1 229.8h.1M133.1 229h.1"/>
<path d="M133.1 228.1h.1M133.2 228.7h.1M133.3 229.2l.2-.1zM133.3 229.8h.1M133.4 229.6l-.2 .2zM133.4 228.9h.1M133.6 229.7h.1M133.9 230.3h.1M134 228.8h.1M134 227.9h.1M134.1 228.4h.1M134.3 229.7h.1"/>
<path d="M134.3 228.1h.1M134.4 229.6h.1M134.4 229.8h.1M134.4 228.8h.1M134.4 227.9h.1M134.6 228.7h.1M134.7 227.8h.1M134.8 227.9l-.1 .1zM134.9 230.2l.1-.1zM134.9 229.7h.1M134.9 228.6h.1M135 228.7h.1"/>
<path d="M135.2 229.8l-.1 .1zM135.4 228.4h.1M135.5 228.4l.2-.1zM135.6 230.3h.1M135.7 229.5h.1M135.7 228.6h.1M135.9 229.5h.1M136 228.8h.1M136.1 232.8l-2.5 2.5M136.2 230.3l2.5 2.5M136.3 229.8h.1M136.3 227.8l-.1 .2 .2-.2"/>
<path d="M136.4 228.4h.1M136.5 229.4h.1M136.6 228.5h.1M136.7 228l-.2 .2zM136.8 228.5h.1M136.8 230.3h.1M137 230.1h.1M137 229.3h.1M137 229.4l.2-.1zM137 228.4h.1M137 230l-.1 .1zM137.2 228.4h.1"/>
<path d="M137.3 228.8h.1M137.4 229.3h.1M137.5 229.3h.1M137.6 229.8h.1M137.9 228.1h.1M138.1 228.5h.1M138.2 228.3h.1M138.3 230h.1M138.3 229.1h.1M138.3 228.3h.1M138.4 230.1h.1M138.5 228.2l-.1 .1z"/>
<path d="M138.7 228.9h.1M138.8 230.2v.1M138.8 221.2l-4.2 4.1M230 242h65M230 247h65M230 252h65M370 257v15M375 257v15M230 267h65M230 272h65M230 277h65M104.5 293.6l.2-.4h.6l.2 .4-.2 .9h-.6l-.2 .4v.8h1"/>
<path d="M210 292v5M217.5 292h.1M230 282h65M230 287h65"/>
<circle cx="314" cy="38" r="1"/>
<circle cx="125.8" cy="79.5" r=".5"/>
<circle cx="128.4" cy="79.5" r=".5"/>
<circle cx="125.8" cy="84.6" r=".5"/>
<circle cx="125.8" cy="89.7" r=".5"/>
<circle cx="125.8" cy="94.8" r=".5"/>
<circle cx="125.8" cy="92.2" r=".5"/>
<circle cx="125.8" cy="87.2" r=".5"/>
<circle cx="125.8" cy="82.1" r=".5"/>
<circle cx="128.4" cy="94.8" r=".5"/>
<circle cx="128.4" cy="89.7" r=".5"/>
<circle cx="128.4" cy="82.1" r=".5"/>
<circle cx="128.4" cy="87.2" r=".5"/>
<circle cx="128.4" cy="84.6" r=".5"/>
<circle cx="128.4" cy="92.2" r=".5"/>
<circle cx="123.1" cy="106.7" r=".5"/>
<circle cx="123.1" cy="104.2" r=".5"/>
<circle cx="125.7" cy="104.2" r=".5"/>
<circle cx="125.7" cy="106.7" r=".5"/>
</g>
<g fill="#000" stroke="#000" stroke-width=".3">
<path d="M76.9 39.4l2.5-.4v.8zM141.4 39l2.5 .4-2.5 .4zM61 52.2l.4 2.5h-.8zM60.6 118.2h.8l-.4 2.5zM179.4 133.4l2.5 .4-2.5 .4zM183.4 133.8l2.5-.4v.8zM86.4 187.4l2.4 .9-2.6-.1zM86.8 184.3l2 1.5-2.4-.8zM86.9 181.7l.6-.6 1.3 2.2zM140.2 188.8l.6 .5-2 1.5zM140.2 200.3l.6 .5-2 1.5zM140.2 211.7l.6 .6-2 1.5z"/>
<path d="M86.3 233.4l2.5-.6-2.2 1.4zM86.4 229.6l2.4 .7-2.6 .1zM86.8 236.9l2-1.6-1.4 2.1zM140.2 223.3l.6 .5-2 1.5z"/>
<path d="M93.7 197.8l.5 .1zM93.7 197.9h.5zM93.7 198l.5-.1z"/>
<path d="M93.8 198.1l.4-.2zM94.2 197.9l-.2 .4zM94.2 197.9l-.1 .5z"/>
<path d="M93.8 197.5l.4 .4zM93.8 197.5l.4 .4zM93.7 197.7l.5 .2z"/>
<path d="M94.2 197.9l-.1 .5zM94.2 197.9v.5zM94.2 197.9l.3 .4z"/>
<path d="M94.1 197.4l.1 .5zM94 197.4l.2 .5zM93.9 197.5l.3 .4z"/>
<path d="M94.2 197.9l.4 .3zM94.2 197.9l.4 .3zM94.2 197.9h.5z"/>
<path d="M94.5 197.5l-.3 .4zM94.4 197.4l-.2 .5zM94.3 197.4l-.1 .5z"/>
<path d="M94.2 197.9h.5zM94.2 197.9l.4-.2zM94.2 197.9l.4-.2z"/>
<path d="M88.8 190.8l50 2.5v-2.5zM88.8 190.8l50 2.5h-50z"/>
<path d="M93.7 210l.5 .1zM93.7 210.2l.5-.1zM93.7 210.3l.5-.2z"/>
<path d="M93.8 210.4l.4-.3zM94.2 210.1l-.2 .5zM94.2 210.1l-.2 .5z"/>
<path d="M93.8 209.8l.4 .3zM93.8 209.8l.4 .3zM93.7 209.9l.5 .2z"/>
<path d="M94.2 210.1v.5zM94.2 210.1v.5zM94.2 210.1l.3 .4z"/>
<path d="M94.1 209.6l.1 .5zM94 209.7l.2 .4zM93.9 209.7l.3 .4z"/>
<path d="M94.2 210.1l.4 .3zM94.2 210.1l.4 .3zM94.2 210.1l.5 .1z"/>
<path d="M94.5 209.7l-.3 .4zM94.4 209.7l-.2 .4zM94.3 209.6l-.1 .5z"/>
<path d="M94.2 210.1l.5 .1zM94.2 210.1l.4-.2zM94.2 210.1l.4-.2z"/>
<path d="M88.8 202.3l50 2.5v-2.5zM88.8 202.3l50 2.5h-50z"/>
<path d="M88.8 213.8l50 2.5v-2.5zM88.8 213.8l50 2.5h-50z"/>
<path d="M93.7 221.3l.5 .1zM93.7 221.4h.5zM93.7 221.5l.5-.1z"/>
<path d="M93.8 221.7l.4-.3zM94.2 221.4l-.2 .4zM94.2 221.4l-.1 .5z"/>
<path d="M93.8 221.1l.4 .3zM93.8 221.1l.4 .3zM93.7 221.2l.5 .2z"/>
<path d="M94.2 221.4l-.1 .5zM94.2 221.4v.5zM94.2 221.4l.3 .4z"/>
<path d="M94.1 220.9l.1 .5zM94 220.9l.2 .5zM93.9 221l.3 .4z"/>
<path d="M94.2 221.4l.4 .3zM94.2 221.4l.4 .3zM94.2 221.4l.5 .1z"/>
<path d="M94.5 221l-.3 .4zM94.4 220.9l-.2 .5zM94.3 220.9l-.1 .5z"/>
<path d="M94.2 221.4l.5 .1zM94.2 221.4l.4-.2zM94.2 221.4l.4-.2z"/>
<path d="M88.8 225.3l50 2.5v-2.5zM88.8 225.3l50 2.5h-50z"/>
</g>
<g fill="none" stroke="#000" stroke-width=".5">
<path d="M13 5.1v119.9M20 5.1h395v286.9h-407v-145h12M20 5.1v286.9M20 5.1h-12v119.9h12M90 5.1v14h-70M8 65.1h12M13 147v145M8 182h12M8 207h12M8 232h12M237 237v25M247 237v55"/>
<path d="M270 237v55M285 237v55M295 237v55M415 237h-185v55M230 257h65M295 252h120M365 252v40M365 257h50M380 252v20M397 252v20M8 267h12M230 262h65"/>
<path d="M295 277h120M365 272h50M385 272v5"/>
</g>
<g font-size="7.8">
<text x="319.6" y="246.7">МПСТ.76721.687263.03.М СБ</text>
<text x="298.6" y="264.9">Плата измерительная</text>
</g>
<text font-size="5.5" x="81.4" y="10.9" transform="rotate(-180 81.4 10.9)">МПСТ.76721.687263.03.М СБ</text>
<g font-size="5.4">
<text x="246.6" y="39.1">Обозначение</text>
<text x="247.6" y="47.3">Количество</text>
<text x="291.3" y="47.3">110</text>
<text x="312.1" y="47.3">18</text>
<text x="332.1" y="47.3">18</text>
<text x="352.9" y="47.3">3</text>
<text x="250.1" y="55.7">Диаметр</text>
<text x="248.4" y="61.5">отверстия</text>
<text x="291.1" y="61.1">0,4</text>
<text x="311.5" y="61.1">1,0</text>
<text x="330.4" y="61.1">1,09</text>
<text x="352.9" y="61.1">3</text>
<text x="255" y="67.7">(мм)</text>
<text x="251.7" y="75.2">Размер</text>
<text x="247.7" y="81">конт. площ</text>
<text x="291.2" y="80.6">0,8</text>
<text x="311.5" y="80.6">1,7</text>
<text x="329.3" y="80.6">1,635</text>
<text x="352.9" y="80.6">6</text>
<text x="255" y="87.2">(мм)</text>
<text x="247.5" y="94.7">Указание о</text>
<text x="244.7" y="100.6">металлизации</text>
<text x="318.2" y="97.9">есть</text>
<text x="231" y="126.5">1.</text>
<text x="238.5" y="126.5">Многослойную печатную плату изготовить комбинированным позитивным</text>
<text x="238.5" y="132">методом и методом металлизации сквозных отверстий по технологическому</text>
<text x="238.5" y="137.5">процессу завода изготовителя.</text>
<text x="231" y="143">2.</text>
<text x="238.5" y="143">Класс точности печатной платы - 4. Должен соответствовать ГОСТ 23751-86.</text>
<text x="231" y="148.5">3.</text>
<text x="238.5" y="148.5">Многослойная печатная плата должна соответствоввать ГОСТ 23752-79.</text>
<text x="231" y="154">4.</text>
<text x="238.5" y="154">Структура слоев платы приведена на рис. 1.</text>
<text x="231" y="159.5">5.</text>
<text x="238.5" y="159.5">Наименование слоев:</text>
<text x="110.9" y="167.9">Рис. 1</text>
<text x="231" y="165">Слой 1 - F_Cu;</text>
<text x="231" y="170.5">Слой 2 - In1;</text>
<text x="86.6" y="174.1">Структура слоев платы (50:1)</text>
<text x="231" y="176">Слой 3 - In2;</text>
<text x="231" y="181.5">Слой 4 - B_Cu;</text>
<text x="231" y="187">Top Mask - F_Mask</text>
<text x="231" y="192.5">Bot Mask - B_Mask</text>
<text x="231" y="198">Top Silk - F_Silkscreen;</text>
<text x="231" y="203.5">Bot Silk - B_Silkscreen;</text>
<text x="231" y="209">6.</text>
<text x="238.5" y="209">Переходные отверстия должны быть закрыты паяльной маской.</text>
<text x="231" y="214.5">7.</text>
<text x="238.5" y="214.5">Сборку пакета многослойной печатной платы производить по технологии</text>
<text x="238.5" y="220">завода-изготовителя в соответствии со сборочным чертежом и с соблюдением</text>
<text x="238.5" y="225.5">размеров.</text>
<text x="311.9" y="271.2">Сборочный чертеж</text>
<text x="380.2" y="283.4">Московский</text>
<text x="383" y="289.2">Политех</text>
</g>
<g font-size="3.9">
<text x="108.9" y="38.8">67</text>
<text x="11.6" y="62.9" transform="rotate(-90 11.6 62.9)">Перв. примен.</text>
<text x="59.9" y="90" transform="rotate(-90 59.9 90)">68,53</text>
<text x="11.6" y="110.2" transform="rotate(-90 11.6 110.2)">Справ. №</text>
<text x="188.8" y="133.2">1.5</text>
<text x="11.6" y="174.1" transform="rotate(-90 11.6 174.1)">Подп. и дата</text>
<text x="73.9" y="178.4">4</text>
<text x="80.1" y="174.5">5</text>
<text x="70.9" y="184.3">3</text>
<text x="148.7" y="182.2">Проводящий рисунок 11 (Слой 1)</text>
<text x="60.1" y="194.1">2 (2 шт.)</text>
<text x="148.7" y="193.7">Проводящий рисунок 12 (Слой 2)</text>
<text x="11.7" y="203.2" transform="rotate(-90 11.7 203.2)">Инв. № дубл.</text>
<text x="71.2" y="206.1">1</text>
<text x="148.7" y="205.2">Проводящий рисунок 22 (Слой 3)</text>
<text x="60.1" y="217.6">2 (2 шт.)</text>
<text x="148.7" y="216.7">Проводящий рисунок 21 (Слой 4)</text>
<text x="70.9" y="227.5">3</text>
<text x="11.7" y="229.4" transform="rotate(-90 11.7 229.4)">Взам. инв. №</text>
<text x="74.7" y="237.6">4</text>
<text x="78.2" y="244.1">5</text>
<text x="369.4" y="255.7">Лит.</text>
<text x="384.3" y="255.7">Масса</text>
<text x="399.6" y="255.7">Масштаб</text>
<text x="11.7" y="259" transform="rotate(-90 11.7 259)">Подп. и дата</text>
<text x="230.7" y="260.7">Изм.</text>
<text x="238.5" y="260.7">Лист</text>
<text x="252.1" y="260.7">№ докум.</text>
<text x="273.9" y="260.7">Подп.</text>
<text x="286.1" y="260.7">Дата</text>
<text x="233.2" y="265.7">Разраб.</text>
<text x="252.5" y="265.7">Филатов</text>
<text x="384.3" y="265.1">0,025</text>
<text x="404.7" y="265.1">1:1</text>
<text x="232.3" y="275.7">Т. контр.</text>
<text x="235" y="270.7">Пров.</text>
<text x="252.4" y="270.7">Нестеров</text>
<text x="252.7" y="275.7">Шевырев</text>
<text x="366.1" y="275.7">Лист 1</text>
<text x="385.6" y="275.7">Листов 3</text>
<text x="232.4" y="285.7">Н. контр.</text>
<text x="254.2" y="285.7">Саяхов</text>
<text x="11.7" y="288.1" transform="rotate(-90 11.7 288.1)">Инв. № подл.</text>
<text x="235.7" y="290.7">Утв.</text>
<text x="253.9" y="290.7">Келлер</text>
<text x="314.4" y="295.7">1</text>
<text x="322.5" y="295.7">Копировал</text>
<text x="381.9" y="295.7">Формат А3</text>
</g>
</svg>
